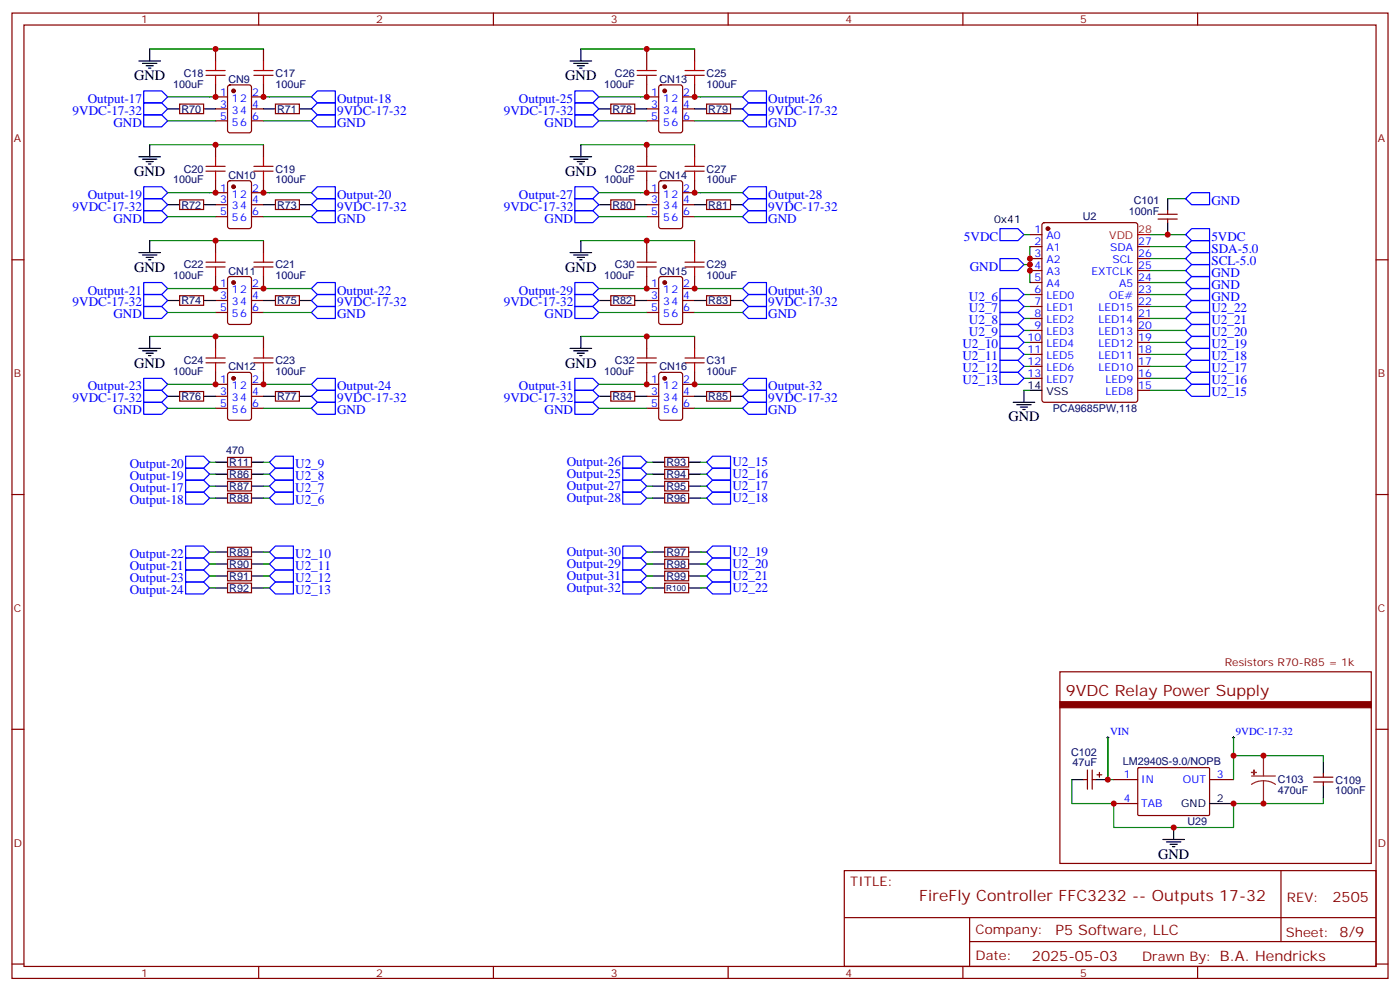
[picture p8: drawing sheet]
<svg xmlns="http://www.w3.org/2000/svg" width="412mm" height="292mm" viewBox="0 0 412 292" stroke-linecap="round" stroke-linejoin="round" font-family="sans-serif">
<g fill="none" stroke="#870000" stroke-width=".35">
<path d="M3.5 3.8h405.4v284.4h-405.4zM7.1 7.4h398.2v277.3h-398.2zM63.5 14.4v3.6M76.2 3.8v3.6M77.6 14.4v3.6M145.3 3.8v3.6M190.5 14.4v3.6M204.6 14.4v3.6M214.5 3.8v3.6M283.6 3.8v3.6M352.8 3.8v3.6M52.9 30.7h7.1v2.8h-7.1z"/>
<path d="M63.5 25v3.5h3.5M63.5 35.6h3.5M63.5 32.1h3.5M67.3 25.2l.4-.2h5.7l.6 .4 .1 13-.5 .7h-5.9l-.6-.4-.1-13zM74.1 35.6h3.5M74.1 32.1h3.5M77.6 25v3.5h-3.5M81.1 30.7h7.1v2.8h-7.1zM179.9 30.7h7.1v2.8h-7.1zM190.5 25v3.5h3.5M190.5 35.6h3.5M190.5 32.1h3.5"/>
<path d="M194.3 25.2l.4-.2h5.7l.6 .4 .1 13-.5 .7h-5.9l-.6-.4-.1-13zM201.1 35.6h3.5M201.1 32.1h3.5M204.6 25v3.5h-3.5M208.1 30.7h7.1v2.8h-7.1zM52.9 58.9h7.1v2.8h-7.1zM63.5 53.2v3.6h3.5M63.5 42.7v3.5M67.3 53.4l.4-.2h5.7l.6 .5 .1 12.9-.5 .7h-5.9l-.6-.4-.1-13zM77.6 53.2v3.6h-3.5M77.6 42.7v3.5M81.1 58.9h7.1v2.8h-7.1z"/>
<path d="M179.9 58.9h7.1v2.8h-7.1zM190.5 53.2v3.6h3.5M190.5 42.7v3.5M194.3 53.4l.4-.2h5.7l.6 .5 .1 12.9-.5 .7h-5.9l-.6-.4-.1-13zM204.6 53.2v3.6h-3.5M204.6 42.7v3.5M208.1 58.9h7.1v2.8h-7.1zM3.5 76.5h3.6M63.5 63.8h3.5M63.5 60.3h3.5M63.5 70.9v3.5M74.1 63.8h3.5"/>
<path d="M74.1 60.3h3.5M77.6 70.9v3.5M190.5 63.8h3.5M190.5 60.3h3.5M190.5 70.9v3.5M201.1 63.8h3.5M201.1 60.3h3.5M204.6 70.9v3.5M303.4 69.1h3.5M303.4 72.6h3.5M303.4 76.2h3.5M303.4 79.7h3.5"/>
<path d="M307.2 65.8l.4-.2h26.8l.7 .4v51.8l-.4 .6-27.1 .1-.6-.5-.1-51.7zM335.1 72.6h3.6M335.1 76.2h3.6M335.1 79.7h3.6M341.1 63.1h5.7M341.1 64.5h5.7M344 62.1v1M344 64.5v1.1M405.3 76.5h3.6M52.9 87.1h7.1v2.8h-7.1zM63.5 81.5v3.5h3.5M63.5 92h3.5"/>
<path d="M63.5 88.5h3.5M63.5 99.1v3.5M67.3 81.7l.4-.2h5.7l.6 .4 .1 13-.5 .6-5.9 .1-.6-.5-.1-12.9zM74.1 92h3.5M74.1 88.5h3.5M77.6 81.5v3.5h-3.5M77.6 99.1v3.5M81.1 87.1h7.1v2.8h-7.1zM179.9 87.1h7.1v2.8h-7.1zM190.5 81.5v3.5h3.5M190.5 92h3.5M190.5 88.5h3.5"/>
<path d="M190.5 99.1v3.5M194.3 81.7l.4-.2h5.7l.6 .4 .1 13-.5 .6-5.9 .1-.6-.5-.1-12.9zM201.1 92h3.5M201.1 88.5h3.5M204.6 81.5v3.5h-3.5M204.6 99.1v3.5M208.1 87.1h7.1v2.8h-7.1zM303.4 83.2h3.5M303.4 86.7h3.5M303.4 90.3h3.5M303.4 93.8h3.5M303.4 97.3h3.5"/>
<path d="M335.1 83.2h3.6M335.1 86.7h3.6M335.1 90.3h3.6M335.1 93.8h3.6M335.1 97.3h3.6M52.9 115.3h7.1v2.8h-7.1zM63.5 109.7v3.5h3.5M63.5 116.7h3.5M67.3 109.9l.4-.2h5.7l.6 .4 .1 13-.5 .6-5.9 .1-.6-.5-.1-12.9zM74.1 116.7h3.5M77.6 109.7v3.5h-3.5M81.1 115.3h7.1v2.8h-7.1z"/>
<path d="M179.9 115.3h7.1v2.8h-7.1zM190.5 109.7v3.5h3.5M190.5 116.7h3.5M194.3 109.9l.4-.2h5.7l.6 .4 .1 13-.5 .6-5.9 .1-.6-.5-.1-12.9zM201.1 116.7h3.5M204.6 109.7v3.5h-3.5M208.1 115.3h7.1v2.8h-7.1zM303.4 100.9h3.5M303.4 104.4h3.5M303.4 107.9h3.5M303.4 111.4h3.5M335.1 100.9h3.6"/>
<path d="M335.1 104.4h3.6M335.1 107.9h3.6M335.1 111.4h3.6M335.1 115h3.6M63.5 120.3h3.5M67 134.7h7.1v2.8h-7.1zM67 138.3h7.1v2.8h-7.1zM74.1 120.3h3.5M190.5 120.3h3.5M195.8 134.7h7v2.8h-7zM195.8 138.3h7v2.8h-7zM201.1 120.3h3.5"/>
<path d="M3.5 145.7h3.6M67 141.8h7.1v2.8h-7.1zM67 145.3h7.1v2.8h-7.1zM195.8 141.8h7v2.8h-7zM195.8 145.3h7v2.8h-7zM405.3 145.7h3.6M67 161.2h7.1v2.8h-7.1zM67 164.7h7.1v2.8h-7.1zM67 168.2h7.1v2.9h-7.1zM67 171.8h7.1v2.8h-7.1zM195.8 161.2h7v2.8h-7zM195.8 164.7h7v2.8h-7z"/>
<path d="M195.8 168.2h7v2.9h-7zM195.8 171.8h7v2.8h-7zM312.2 197.9h91.7v56.4h-91.7zM3.5 214.8h3.6M405.3 214.8h3.6M319.3 229.6h1M320.3 226.8v5.6M321.7 226.8v5.6M321.7 229.6h1.1M323.1 228.2h1.5M323.8 227.5v1.4M328.1 229.6h7"/>
<path d="M328.1 236.7h7M335.2 226.3l.3-.2h20.6l.2 .3-.1 13.6-.2 .2h-20.7l-.2-.3zM356.3 229.6h7.1M387 228.9h5.6M387 230.3h5.6M389.8 227.9v1M389.8 230.3v1.1M248.7 256.4h156.6v28.3h-156.6zM377.3 256.5v20.8M248.7 270.3h156.5M285.6 277.3h119.6M285.6 270.3v14.1"/>
<path d="M3.5 284h3.6M76.2 284.7v3.5M145.3 284.7v3.5M214.5 284.7v3.5M283.6 284.7v3.5M352.8 284.7v3.5M405.3 284h3.6"/>
</g>
<g fill="none" stroke="#008700" stroke-width=".35">
<path d="M44.1 14.4h33.5M171.1 14.4h33.5M49.4 28.5h14.1M49.4 35.6h14.1M77.6 28.5h14.1M77.6 35.6h14.1M176.4 28.5h14.1M176.4 35.6h14.1M204.6 28.5h14.1M204.6 35.6h14.1M44.1 42.7h33.5M49.4 56.8h14.1"/>
<path d="M77.6 56.8h14.1M171.1 42.7h33.5M176.4 56.8h14.1M204.6 56.8h14.1M344 58.5h5.2M44.1 70.9h33.5M49.4 63.8h14.1M77.6 63.8h14.1M171.1 70.9h33.5M176.4 63.8h14.1M204.6 63.8h14.1M301.6 69.1h1.8"/>
<path d="M301.6 77.9h1.8M303.4 72.6v10.6M338.7 76.2h10.5M338.7 72.6h10.5M338.7 69.1h10.5M338.7 79.7h10.5M44.1 99.1h33.5M49.4 85h14.1M49.4 92h14.1M77.6 85h14.1M77.6 92h14.1M171.1 99.1h33.5"/>
<path d="M176.4 85h14.1M176.4 92h14.1M204.6 85h14.1M204.6 92h14.1M301.6 97.3h1.8M301.6 93.8h1.8M301.6 90.3h1.8M301.6 86.7h1.8M338.7 97.3h10.5M338.7 93.8h10.5M338.7 90.3h10.5M338.7 86.7h10.5"/>
<path d="M338.7 83.2h10.5M49.4 113.2h14.1M77.6 113.2h14.1M176.4 113.2h14.1M204.6 113.2h14.1M301.6 111.4h1.8M301.6 107.9h1.8M301.6 104.4h1.8M301.6 100.9h1.8M301.6 115h1.8M338.7 111.4h10.5M338.7 107.9h10.5"/>
<path d="M338.7 104.4h10.5M338.7 100.9h10.5M338.7 115h10.5M49.4 120.3h14.1M61.7 136.1h1.8M61.7 139.7h1.8M77.6 120.3h14.1M77.6 136.1h1.8M77.6 139.7h1.8M176.4 120.3h14.1M190.5 136.1h1.8M190.5 139.7h1.8"/>
<path d="M204.6 120.3h14.1M206.4 136.1h1.7M206.4 139.7h1.7M61.7 143.2h1.8M61.7 146.7h1.8M77.6 143.2h1.8M77.6 146.7h1.8M190.5 143.2h1.8M190.5 146.7h1.8M206.4 143.2h1.7M206.4 146.7h1.7M61.7 162.6h1.8"/>
<path d="M61.7 166.1h1.8M61.7 169.7h1.8M61.7 173.2h1.8M77.6 162.6h1.8M77.6 166.1h1.8M77.6 169.7h1.8M77.6 173.2h1.8M190.5 162.6h1.8M190.5 166.1h1.8M190.5 169.7h1.8M190.5 173.2h1.8M206.4 162.6h1.7"/>
<path d="M206.4 166.1h1.7M206.4 169.7h1.7M206.4 173.2h1.7M363.4 217.3v12.3M315.7 229.6v7.1h12.4v7h35.3v-7h26.4v-1.8M326.3 229.6v-12.3v12.3h1.8M363.4 222.6h26.4v1.7"/>
</g>
<g fill="none" stroke="#00f" stroke-width=".35">
<path d="M42.3 26.8h5.3l1.8 1.7-1.8 1.8h-5.3zM42.3 33.8h5.3l1.8 1.8-1.8 1.8h-5.3zM42.3 30.3h5.3l1.8 1.8-1.8 1.7h-5.3zM91.7 28.5l1.8-1.7h5.3v3.5h-5.3zM91.7 35.6l1.8-1.8h5.3v3.6h-5.3zM91.7 32.1l1.8-1.8h5.3v3.5h-5.3zM169.3 26.8h5.3l1.8 1.7-1.8 1.8h-5.3zM169.3 33.8h5.3l1.8 1.8-1.8 1.8h-5.3zM169.3 30.3h5.3l1.8 1.8-1.8 1.7h-5.3zM218.7 28.5l1.8-1.7h5.3v3.5h-5.3zM218.7 35.6l1.8-1.8h5.3v3.6h-5.3zM218.7 32.1l1.8-1.8h5.3v3.5h-5.3z"/>
<path d="M42.3 55h5.3l1.8 1.8-1.8 1.7h-5.3zM42.3 58.5h5.3l1.8 1.8-1.8 1.8h-5.3zM93.5 55h5.3v3.5h-5.3l-1.8-1.7zM93.5 58.5h5.3v3.6h-5.3l-1.8-1.8zM169.3 55h5.3l1.8 1.8-1.8 1.7h-5.3zM169.3 58.5h5.3l1.8 1.8-1.8 1.8h-5.3zM220.5 55h5.3v3.5h-5.3l-1.8-1.7zM220.5 58.5h5.3v3.6h-5.3l-1.8-1.8zM349.2 58.5l1.8-1.7h5.3v3.5h-5.3zM42.3 62.1h5.3l1.8 1.7-1.8 1.8h-5.3zM93.5 62.1h5.3v3.5h-5.3l-1.8-1.8zM169.3 62.1h5.3l1.8 1.7-1.8 1.8h-5.3z"/>
<path d="M220.5 62.1h5.3v3.5h-5.3l-1.8-1.8zM294.6 76.2h5.3l1.7 1.7-1.7 1.8h-5.3zM294.6 67.3h5.3l1.7 1.8-1.7 1.8h-5.3zM349.2 79.7l1.8-1.8h5.3v3.6h-5.3zM349.2 72.6l1.8-1.7h5.3v3.5h-5.3zM351 67.3h5.3v3.6h-5.3l-1.8-1.8zM351 74.4h5.3v3.5h-5.3l-1.8-1.7zM42.3 83.2h5.3l1.8 1.8-1.8 1.7h-5.3zM42.3 90.3h5.3l1.8 1.7-1.8 1.8h-5.3zM42.3 86.7h5.3l1.8 1.8-1.8 1.8h-5.3zM93.5 83.2h5.3v3.5h-5.3l-1.8-1.7zM93.5 90.3h5.3v3.5h-5.3l-1.8-1.8z"/>
<path d="M93.5 86.7h5.3v3.6h-5.3l-1.8-1.8zM169.3 83.2h5.3l1.8 1.8-1.8 1.7h-5.3zM169.3 90.3h5.3l1.8 1.7-1.8 1.8h-5.3zM169.3 86.7h5.3l1.8 1.8-1.8 1.8h-5.3zM220.5 83.2h5.3v3.5h-5.3l-1.8-1.7zM220.5 90.3h5.3v3.5h-5.3l-1.8-1.8zM220.5 86.7h5.3v3.6h-5.3l-1.8-1.8zM294.6 99.1h5.3l1.7 1.8-1.7 1.7h-5.3zM294.6 95.6h5.3l1.7 1.7-1.7 1.8h-5.3zM294.6 92h5.3l1.7 1.8-1.7 1.8h-5.3zM294.6 88.5h5.3l1.7 1.8-1.7 1.7h-5.3zM294.6 85h5.3l1.7 1.7-1.7 1.8h-5.3z"/>
<path d="M349.2 90.3l1.8-1.8h5.3v3.5h-5.3zM349.2 97.3l1.8-1.7h5.3v3.5h-5.3zM349.2 83.2l1.8-1.7h5.3v3.5h-5.3zM351 92h5.3v3.6h-5.3l-1.8-1.8zM351 99.1h5.3v3.5h-5.3l-1.8-1.7zM351 85h5.3v3.5h-5.3l-1.8-1.8zM42.3 111.4h5.3l1.8 1.8-1.8 1.8h-5.3zM42.3 118.5h5.3l1.8 1.8-1.8 1.7h-5.3zM42.3 115h5.3l1.8 1.7-1.8 1.8h-5.3zM93.5 111.4h5.3v3.6h-5.3l-1.8-1.8zM93.5 118.5h5.3v3.5h-5.3l-1.8-1.7zM93.5 115h5.3v3.5h-5.3l-1.8-1.8z"/>
<path d="M169.3 111.4h5.3l1.8 1.8-1.8 1.8h-5.3zM169.3 118.5h5.3l1.8 1.8-1.8 1.7h-5.3zM169.3 115h5.3l1.8 1.7-1.8 1.8h-5.3zM220.5 111.4h5.3v3.6h-5.3l-1.8-1.8zM220.5 118.5h5.3v3.5h-5.3l-1.8-1.7zM220.5 115h5.3v3.5h-5.3l-1.8-1.8zM294.6 109.7h5.3l1.7 1.7-1.7 1.8h-5.3zM294.6 106.2h5.3l1.7 1.7-1.7 1.8h-5.3zM294.6 102.6h5.3l1.7 1.8-1.7 1.8h-5.3zM349.2 104.4l1.8-1.8h5.3v3.6h-5.3zM349.2 111.4l1.8-1.7h5.3v3.5h-5.3zM351 106.2h5.3v3.5h-5.3l-1.8-1.8z"/>
<path d="M351 113.2h5.3v3.5h-5.3l-1.8-1.7zM54.7 137.9h5.3l1.7 1.8-1.7 1.7h-5.3zM54.7 134.4h5.3l1.7 1.7-1.7 1.8h-5.3zM81.1 134.4h5.3v3.5h-5.3l-1.7-1.8zM81.1 137.9h5.3v3.5h-5.3l-1.7-1.7zM183.4 137.9h5.3l1.8 1.8-1.8 1.7h-5.3zM183.4 134.4h5.3l1.8 1.7-1.8 1.8h-5.3zM208.1 139.7l1.8-1.8h5.3v3.5h-5.3zM208.1 136.1l1.8-1.7h5.3v3.5h-5.3zM54.7 141.4h5.3l1.7 1.8-1.7 1.8h-5.3zM54.7 145h5.3l1.7 1.7-1.7 1.8h-5.3zM81.1 141.4h5.3v3.6h-5.3l-1.7-1.8z"/>
<path d="M81.1 145h5.3v3.5h-5.3l-1.7-1.8zM183.4 141.4h5.3l1.8 1.8-1.8 1.8h-5.3zM183.4 145h5.3l1.8 1.7-1.8 1.8h-5.3zM208.1 146.7l1.8-1.7h5.3v3.5h-5.3zM208.1 143.2l1.8-1.8h5.3v3.6h-5.3zM54.7 164.4h5.3l1.7 1.7-1.7 1.8h-5.3zM54.7 160.8h5.3l1.7 1.8-1.7 1.8h-5.3zM54.7 167.9h5.3l1.7 1.8-1.7 1.7h-5.3zM54.7 171.4h5.3l1.7 1.8-1.7 1.7h-5.3zM79.4 173.2l1.7-1.8h5.3v3.5h-5.3zM79.4 169.7l1.7-1.8h5.3v3.5h-5.3zM79.4 166.1l1.7-1.7h5.3v3.5h-5.3z"/>
<path d="M81.1 160.8h5.3v3.6h-5.3l-1.7-1.8zM183.4 164.4h5.3l1.8 1.7-1.8 1.8h-5.3zM183.4 160.8h5.3l1.8 1.8-1.8 1.8h-5.3zM183.4 167.9h5.3l1.8 1.8-1.8 1.7h-5.3zM183.4 171.4h5.3l1.8 1.8-1.8 1.7h-5.3zM208.1 173.2l1.8-1.8h5.3v3.5h-5.3zM208.1 169.7l1.8-1.8h5.3v3.5h-5.3zM208.1 166.1l1.8-1.7h5.3v3.5h-5.3zM208.1 162.6l1.8-1.8h5.3v3.6h-5.3z"/>
</g>
<g fill="none" stroke="#000" stroke-width=".35">
<path d="M40.9 18h6.4M42 18.7h4.2M43 19.4h2.2M44.1 14.4v3.6M167.9 18h6.4M169 18.7h4.2M170 19.4h2.2M171.1 14.4v3.6M43.7 20.1h.7M49.4 32.1h3.5M60 32.1h3.5M77.6 32.1h3.5"/>
<path d="M88.2 32.1h3.5M170.7 20.1h.7M176.4 32.1h3.5M187 32.1h3.5M204.6 32.1h3.5M215.2 32.1h3.5M40.9 46.2h6.4M42 46.9h4.2M43 47.6h2.2M43.7 48.3h.7M44.1 42.7v3.5M167.9 46.2h6.4"/>
<path d="M169 46.9h4.2M170 47.6h2.2M170.7 48.3h.7M171.1 42.7v3.5M344 58.5v3.6M40.9 74.4h6.4M42 75.1h4.2M43 75.8h2.2M43.7 76.5h.7M44.1 70.9v3.5M49.4 60.3h3.5M60 60.3h3.5"/>
<path d="M77.6 60.3h3.5M88.2 60.3h3.5M167.9 74.4h6.4M169 75.1h4.2M170 75.8h2.2M170.7 76.5h.7M171.1 70.9v3.5M176.4 60.3h3.5M187 60.3h3.5M204.6 60.3h3.5M215.2 60.3h3.5M344 65.6v3.5"/>
<path d="M44.1 99.1v3.5M49.4 88.5h3.5M60 88.5h3.5M77.6 88.5h3.5M88.2 88.5h3.5M171.1 99.1v3.5M176.4 88.5h3.5M187 88.5h3.5M204.6 88.5h3.5M215.2 88.5h3.5M40.9 102.6h6.4M42 103.3h4.2"/>
<path d="M43 104h2.2M43.7 104.7h.7M49.4 116.7h3.5M60 116.7h3.5M77.6 116.7h3.5M88.2 116.7h3.5M167.9 102.6h6.4M169 103.3h4.2M170 104h2.2M170.7 104.7h.7M176.4 116.7h3.5M187 116.7h3.5"/>
<path d="M204.6 116.7h3.5M215.2 116.7h3.5M298.4 118.5h6.4M299.5 119.2h4.2M300.6 119.9h2.1M301.6 115v3.5M303.4 115h3.5M63.5 136.1h3.5M63.5 139.7h3.5M74.1 136.1h3.5M74.1 139.7h3.5M192.3 136.1h3.5"/>
<path d="M192.3 139.7h3.5M202.8 136.1h3.6M202.8 139.7h3.6M301.3 120.6h.7M63.5 143.2h3.5M63.5 146.7h3.5M74.1 143.2h3.5M74.1 146.7h3.5M192.3 143.2h3.5M192.3 146.7h3.5M202.8 143.2h3.6M202.8 146.7h3.6"/>
<path d="M63.5 162.6h3.5M63.5 166.1h3.5M63.5 169.7h3.5M63.5 173.2h3.5M74.1 162.6h3.5M74.1 166.1h3.5M74.1 169.7h3.5M74.1 173.2h3.5M192.3 162.6h3.5M192.3 166.1h3.5M192.3 169.7h3.5M192.3 173.2h3.5"/>
<path d="M202.8 162.6h3.6M202.8 166.1h3.6M202.8 169.7h3.6M202.8 173.2h3.6M315.7 229.6h3.6M322.8 229.6h3.5M356.3 236.7h7.1M389.8 224.3v3.6M389.8 231.4v3.5M342.5 247.3h6.4M343.6 248h4.2M344.7 248.7h2.1"/>
<path d="M345.4 249.4h.7M345.7 243.7v3.6"/>
</g>
<g fill="#870000" stroke="#870000" stroke-width=".35">
<path d="M312.2 206.7h91.7v1.8h-91.7z"/>
<circle cx="308.7" cy="67.3" r=".53"/>
<circle cx="68.8" cy="26.8" r=".53"/>
<circle cx="68.8" cy="55" r=".53"/>
<circle cx="68.8" cy="83.2" r=".53"/>
<circle cx="68.8" cy="111.4" r=".53"/>
<circle cx="195.8" cy="26.8" r=".53"/>
<circle cx="195.8" cy="55" r=".53"/>
<circle cx="195.8" cy="83.2" r=".53"/>
<circle cx="195.8" cy="111.4" r=".53"/>
</g>
<path d="M335.1 69.1h3.6" fill="none" stroke="#f00" stroke-width=".35"/>
<path d="M326 217.3h.7M326.3 216.9v.7M363 217.3h.7M363.4 216.9v.7" fill="none" stroke="#000" stroke-width=".29"/>
<path d="M368.7 228.6h7M372.2 230l1.8 .2 1.7 .8M372.2 230l-1.9 .2-1.6 .8M372.2 222.6v6M372.2 230v6.7" fill="none" stroke="#8c2424" stroke-width=".35"/>
<g fill="#8c2424" stroke="#8c2424" stroke-width=".35">
<path d="M368.7 227.5h1.4z"/>
<path d="M369.4 226.8v1.4z"/>
</g>
<g fill="none" stroke="#a10000" stroke-width=".35">
<path d="M63.5 18v2.8M77.6 18v2.8M190.5 18v2.8M204.6 18v2.8M60.7 20.8h5.6M60.7 22.2h5.6M63.5 22.2v2.8M74.8 20.8h5.6M74.8 22.2h5.6M77.6 22.2v2.8M187.7 20.8h5.6M187.7 22.2h5.6"/>
<path d="M190.5 22.2v2.8M201.8 20.8h5.6M201.8 22.2h5.6M204.6 22.2v2.8M60.7 49h5.6M60.7 50.4h5.6M63.5 46.2v2.8M63.5 50.4v2.8M74.8 49h5.6M74.8 50.4h5.6M77.6 46.2v2.8M77.6 50.4v2.8"/>
<path d="M187.7 49h5.6M187.7 50.4h5.6M190.5 46.2v2.8M190.5 50.4v2.8M201.8 49h5.6M201.8 50.4h5.6M204.6 46.2v2.8M204.6 50.4v2.8M60.7 77.2h5.6M60.7 78.6h5.6M63.5 74.4v2.8M63.5 78.6v2.9"/>
<path d="M74.8 77.2h5.6M74.8 78.6h5.6M77.6 74.4v2.8M77.6 78.6v2.9M187.7 77.2h5.6M187.7 78.6h5.6M190.5 74.4v2.8M190.5 78.6v2.9M201.8 77.2h5.6M201.8 78.6h5.6M204.6 74.4v2.8M204.6 78.6v2.9"/>
<path d="M60.7 105.4h5.6M60.7 106.9h5.6M63.5 102.6v2.8M63.5 106.9v2.8M74.8 105.4h5.6M74.8 106.9h5.6M77.6 102.6v2.8M77.6 106.9v2.8M187.7 105.4h5.6M187.7 106.9h5.6M190.5 102.6v2.8M190.5 106.9v2.8"/>
<path d="M201.8 105.4h5.6M201.8 106.9h5.6M204.6 102.6v2.8M204.6 106.9v2.8"/>
</g>
<g fill="#c00">
<circle cx="326.3" cy="229.6" r=".88"/>
<circle cx="345.7" cy="243.7" r=".88"/>
<circle cx="328.1" cy="236.7" r=".88"/>
<circle cx="344" cy="69.1" r=".88"/>
<circle cx="363.4" cy="236.7" r=".88"/>
<circle cx="372.2" cy="236.7" r=".88"/>
<circle cx="363.4" cy="222.6" r=".88"/>
<circle cx="372.2" cy="222.6" r=".88"/>
<circle cx="303.4" cy="76.2" r=".88"/>
<circle cx="303.4" cy="79.7" r=".88"/>
<circle cx="303.4" cy="77.9" r=".88"/>
<circle cx="77.6" cy="28.5" r=".88"/>
<circle cx="63.5" cy="14.4" r=".88"/>
<circle cx="63.5" cy="28.5" r=".88"/>
<circle cx="77.6" cy="56.8" r=".88"/>
<circle cx="63.5" cy="42.7" r=".88"/>
<circle cx="63.5" cy="56.8" r=".88"/>
<circle cx="77.6" cy="85" r=".88"/>
<circle cx="63.5" cy="70.9" r=".88"/>
<circle cx="63.5" cy="85" r=".88"/>
<circle cx="77.6" cy="113.2" r=".88"/>
<circle cx="63.5" cy="99.1" r=".88"/>
<circle cx="63.5" cy="113.2" r=".88"/>
<circle cx="204.6" cy="28.5" r=".88"/>
<circle cx="190.5" cy="14.4" r=".88"/>
<circle cx="190.5" cy="28.5" r=".88"/>
<circle cx="190.5" cy="42.7" r=".88"/>
<circle cx="204.6" cy="56.8" r=".88"/>
<circle cx="190.5" cy="56.8" r=".88"/>
<circle cx="190.5" cy="70.9" r=".88"/>
<circle cx="204.6" cy="85" r=".88"/>
<circle cx="190.5" cy="85" r=".88"/>
<circle cx="190.5" cy="99.1" r=".88"/>
<circle cx="204.6" cy="113.2" r=".88"/>
<circle cx="190.5" cy="113.2" r=".88"/>
</g>
<g font-size="4.6" fill="#800">
<text x="314" y="204.9">9VDC Relay Power Supply</text>
<text x="270.8" y="265.5">FireFly Controller FFC3232 -- Outputs 17-32</text>
</g>
<g font-size="4.2">
<text x="39.5" y="23.6">GND</text>
<text x="166.5" y="23.6">GND</text>
<text x="39.5" y="51.8">GND</text>
<text x="166.5" y="51.8">GND</text>
<text x="39.5" y="80">GND</text>
<text x="166.5" y="80">GND</text>
<text x="39.5" y="108.3">GND</text>
<text x="166.5" y="108.3">GND</text>
<text x="297" y="124.1">GND</text>
<text x="341.1" y="252.9">GND</text>
</g>
<g font-size="4.2" fill="#800">
<text x="392.5" y="265.7">2505</text>
<text x="310.9" y="275.3">P5 Software, LLC</text>
<text x="304" y="283.1">2025-05-03</text>
</g>
<g font-size="3.9" fill="#00f">
<text x="21.4" y="33.8">9VDC-17-32</text>
<text x="25.9" y="30.3">Output-17</text>
<text x="99.3" y="30.3">Output-18</text>
<text x="99.3" y="33.8">9VDC-17-32</text>
<text x="148.4" y="33.8">9VDC-17-32</text>
<text x="152.9" y="30.3">Output-25</text>
<text x="226.3" y="30.3">Output-26</text>
<text x="226.3" y="33.8">9VDC-17-32</text>
<text x="33.4" y="37.4">GND</text>
<text x="99.3" y="37.4">GND</text>
<text x="160.4" y="37.4">GND</text>
<text x="226.3" y="37.4">GND</text>
<text x="25.9" y="58.5">Output-19</text>
<text x="99.3" y="58.5">Output-20</text>
<text x="152.9" y="58.5">Output-27</text>
<text x="226.3" y="58.5">Output-28</text>
<text x="21.4" y="62.1">9VDC-17-32</text>
<text x="33.4" y="65.6">GND</text>
<text x="99.3" y="65.6">GND</text>
<text x="99.3" y="62.1">9VDC-17-32</text>
<text x="148.4" y="62.1">9VDC-17-32</text>
<text x="160.4" y="65.6">GND</text>
<text x="226.3" y="65.6">GND</text>
<text x="226.3" y="62.1">9VDC-17-32</text>
<text x="356.8" y="60.3">GND</text>
<text x="284" y="70.9">5VDC</text>
<text x="356.8" y="70.9">5VDC</text>
<text x="356.8" y="77.9">SCL-5.0</text>
<text x="356.8" y="74.4">SDA-5.0</text>
<text x="285.7" y="79.7">GND</text>
<text x="356.8" y="81.5">GND</text>
<text x="25.9" y="86.7">Output-21</text>
<text x="99.3" y="86.7">Output-22</text>
<text x="152.9" y="86.7">Output-29</text>
<text x="226.3" y="86.7">Output-30</text>
<text x="285.4" y="88.5">U2_6</text>
<text x="356.8" y="85">GND</text>
<text x="356.8" y="88.5">GND</text>
<text x="21.4" y="90.3">9VDC-17-32</text>
<text x="33.4" y="93.8">GND</text>
<text x="99.3" y="93.8">GND</text>
<text x="99.3" y="90.3">9VDC-17-32</text>
<text x="148.4" y="90.3">9VDC-17-32</text>
<text x="160.4" y="93.8">GND</text>
<text x="226.3" y="93.8">GND</text>
<text x="226.3" y="90.3">9VDC-17-32</text>
<text x="285.4" y="95.6">U2_8</text>
<text x="285.4" y="92">U2_7</text>
<text x="356.8" y="92">U2_22</text>
<text x="356.8" y="95.6">U2_21</text>
<text x="285.4" y="99.1">U2_9</text>
<text x="356.8" y="99.1">U2_20</text>
<text x="283.5" y="106.2">U2_11</text>
<text x="283.5" y="102.6">U2_10</text>
<text x="356.8" y="102.6">U2_19</text>
<text x="356.8" y="106.2">U2_18</text>
<text x="283.5" y="113.2">U2_13</text>
<text x="283.5" y="109.7">U2_12</text>
<text x="356.8" y="109.7">U2_17</text>
<text x="356.8" y="113.2">U2_16</text>
<text x="21.4" y="118.5">9VDC-17-32</text>
<text x="25.9" y="115">Output-23</text>
<text x="99.3" y="115">Output-24</text>
<text x="99.3" y="118.5">9VDC-17-32</text>
<text x="148.4" y="118.5">9VDC-17-32</text>
<text x="152.9" y="115">Output-31</text>
<text x="226.3" y="115">Output-32</text>
<text x="226.3" y="118.5">9VDC-17-32</text>
<text x="356.8" y="116.7">U2_15</text>
<text x="33.4" y="122">GND</text>
<text x="99.3" y="122">GND</text>
<text x="160.4" y="122">GND</text>
<text x="226.3" y="122">GND</text>
<text x="38.2" y="137.9">Output-20</text>
<text x="87" y="137.9">U2_9</text>
<text x="167" y="137.2">Output-26</text>
<text x="215.7" y="137.2">U2_15</text>
<text x="38.2" y="141.4">Output-19</text>
<text x="87" y="141.4">U2_8</text>
<text x="167" y="140.7">Output-25</text>
<text x="215.7" y="140.7">U2_16</text>
<text x="38.2" y="145">Output-17</text>
<text x="38.2" y="148.5">Output-18</text>
<text x="87" y="145">U2_7</text>
<text x="87" y="148.5">U2_6</text>
<text x="167" y="144.3">Output-27</text>
<text x="167" y="147.8">Output-28</text>
<text x="215.7" y="147.8">U2_18</text>
<text x="215.7" y="144.3">U2_17</text>
<text x="38.2" y="167.9">Output-21</text>
<text x="38.2" y="164.4">Output-22</text>
<text x="87" y="167.9">U2_11</text>
<text x="87" y="164.4">U2_10</text>
<text x="167" y="167.2">Output-29</text>
<text x="167" y="163.7">Output-30</text>
<text x="215.7" y="167.2">U2_20</text>
<text x="215.7" y="163.7">U2_19</text>
<text x="38.2" y="171.4">Output-23</text>
<text x="87" y="171.4">U2_12</text>
<text x="167" y="170.7">Output-31</text>
<text x="215.7" y="170.7">U2_21</text>
<text x="38.2" y="174.9">Output-24</text>
<text x="87" y="174.9">U2_13</text>
<text x="167" y="174.2">Output-32</text>
<text x="215.7" y="174.2">U2_22</text>
</g>
<g font-size="3.9" fill="#800">
<text x="250.5" y="261">TITLE:</text>
<text x="379.1" y="265.7">REV:</text>
<text x="287.4" y="275.2">Company:</text>
<text x="378.7" y="275.8">Sheet: 8/9</text>
<text x="287.4" y="282.9">Date:</text>
<text x="336.4" y="283">Drawn By: B.A. Hendricks</text>
</g>
<g font-size="3.2" fill="#800">
<text x="41.6" y="6.8">1</text>
<text x="110.8" y="6.8">2</text>
<text x="179.9" y="6.8">3</text>
<text x="249.1" y="6.8">4</text>
<text x="318.2" y="6.8">5</text>
<text x="4.1" y="41.9">A</text>
<text x="405.9" y="41.9">A</text>
<text x="4.1" y="111.1">B</text>
<text x="405.9" y="111.1">B</text>
<text x="4.1" y="180.2">C</text>
<text x="405.9" y="180.2">C</text>
<text x="360.8" y="196.1">Resistors R70-R85 = 1k</text>
<text x="4.1" y="249.4">D</text>
<text x="405.9" y="249.4">D</text>
<text x="41.6" y="287.7">1</text>
<text x="110.8" y="287.7">2</text>
<text x="179.9" y="287.7">3</text>
<text x="249.1" y="287.7">4</text>
<text x="318.2" y="287.7">5</text>
</g>
<g font-size="3.2" fill="#000080">
<text x="54.1" y="22.6">C18</text>
<text x="81.1" y="22.6">C17</text>
<text x="181.1" y="22.6">C26</text>
<text x="208.1" y="22.6">C25</text>
<text x="51" y="25.8">100uF</text>
<text x="67.3" y="24.4">CN9</text>
<text x="81.1" y="25.8">100uF</text>
<text x="178" y="25.8">100uF</text>
<text x="194.3" y="24.4">CN13</text>
<text x="208.1" y="25.8">100uF</text>
<text x="53.4" y="33.2">R70</text>
<text x="81.6" y="33.2">R71</text>
<text x="180.4" y="33.2">R78</text>
<text x="208.6" y="33.2">R79</text>
<text x="54.1" y="50.8">C20</text>
<text x="67.3" y="52.6">CN10</text>
<text x="81.1" y="50.8">C19</text>
<text x="181.1" y="50.8">C28</text>
<text x="194.3" y="52.6">CN14</text>
<text x="208.1" y="50.8">C27</text>
<text x="51" y="54">100uF</text>
<text x="81.1" y="54">100uF</text>
<text x="178" y="54">100uF</text>
<text x="208.1" y="54">100uF</text>
<text x="334" y="59.9">C101</text>
<text x="53.4" y="61.4">R72</text>
<text x="81.6" y="61.4">R73</text>
<text x="180.4" y="61.4">R80</text>
<text x="208.6" y="61.4">R81</text>
<text x="318.9" y="64.9">U2</text>
<text x="332.6" y="63.2">100nF</text>
<text x="51" y="82.2">100uF</text>
<text x="54.1" y="79">C22</text>
<text x="67.3" y="80.9">CN11</text>
<text x="81.1" y="82.2">100uF</text>
<text x="81.1" y="79">C21</text>
<text x="178" y="82.2">100uF</text>
<text x="181.1" y="79">C30</text>
<text x="194.3" y="80.9">CN15</text>
<text x="208.1" y="82.2">100uF</text>
<text x="208.1" y="79">C29</text>
<text x="53.4" y="89.7">R74</text>
<text x="81.6" y="89.7">R75</text>
<text x="180.4" y="89.7">R82</text>
<text x="208.6" y="89.7">R83</text>
<text x="54.1" y="107.3">C24</text>
<text x="81.1" y="107.3">C23</text>
<text x="181.1" y="107.3">C32</text>
<text x="208.1" y="107.3">C31</text>
<text x="51" y="110.5">100uF</text>
<text x="67.3" y="109.1">CN12</text>
<text x="81.1" y="110.5">100uF</text>
<text x="178" y="110.5">100uF</text>
<text x="194.3" y="109.1">CN16</text>
<text x="208.1" y="110.5">100uF</text>
<text x="53.4" y="117.9">R76</text>
<text x="81.6" y="117.9">R77</text>
<text x="180.4" y="117.9">R84</text>
<text x="208.6" y="117.9">R85</text>
<text x="310.1" y="121.4">PCA9685PW,118</text>
<text x="66.6" y="133.8">470</text>
<text x="67.5" y="137.3">R11</text>
<text x="196.3" y="137.3">R93</text>
<text x="67.5" y="140.8">R86</text>
<text x="196.3" y="140.8">R94</text>
<text x="67.5" y="144.3">R87</text>
<text x="67.5" y="147.9">R88</text>
<text x="196.3" y="144.3">R95</text>
<text x="196.3" y="147.9">R96</text>
<text x="67.5" y="163.7">R89</text>
<text x="67.5" y="167.3">R90</text>
<text x="196.3" y="163.7">R97</text>
<text x="196.3" y="167.3">R98</text>
<text x="67.5" y="170.8">R91</text>
<text x="196.3" y="170.8">R99</text>
<text x="67.5" y="174.3">R92</text>
<text x="315.5" y="222.6">C102</text>
<text x="315.9" y="225.7">47uF</text>
<text x="330.7" y="225.5">LM2940S-9.0/NOPB</text>
<text x="376.4" y="233.9">470uF</text>
<text x="376.4" y="230.8">C103</text>
<text x="393.3" y="234">100nF</text>
<text x="393.4" y="230.8">C109</text>
<text x="349.8" y="243.1">U29</text>
</g>
<g font-size="3.2" fill="#00f">
<text x="64.8" y="28.2">1</text>
<text x="68.3" y="30">12</text>
<text x="74.3" y="28.2">2</text>
<text x="191.8" y="28.2">1</text>
<text x="195.3" y="30">12</text>
<text x="201.3" y="28.2">2</text>
<text x="64.8" y="31.7">3</text>
<text x="64.8" y="35.2">5</text>
<text x="68.3" y="33.5">34</text>
<text x="74.3" y="35.2">6</text>
<text x="74.3" y="31.7">4</text>
<text x="191.8" y="31.7">3</text>
<text x="191.8" y="35.2">5</text>
<text x="195.3" y="33.5">34</text>
<text x="201.3" y="35.2">6</text>
<text x="201.3" y="31.7">4</text>
<text x="68.3" y="37">56</text>
<text x="195.3" y="37">56</text>
<text x="64.8" y="56.4">1</text>
<text x="64.8" y="59.9">3</text>
<text x="68.3" y="58.2">12</text>
<text x="74.3" y="59.9">4</text>
<text x="74.3" y="56.4">2</text>
<text x="191.8" y="56.4">1</text>
<text x="191.8" y="59.9">3</text>
<text x="195.3" y="58.2">12</text>
<text x="201.3" y="59.9">4</text>
<text x="201.3" y="56.4">2</text>
<text x="64.8" y="63.5">5</text>
<text x="68.3" y="61.7">34</text>
<text x="68.3" y="65.2">56</text>
<text x="74.3" y="63.5">6</text>
<text x="191.8" y="63.5">5</text>
<text x="195.3" y="61.7">34</text>
<text x="195.3" y="65.2">56</text>
<text x="201.3" y="63.5">6</text>
<text x="304.7" y="68.8">1</text>
<text x="308.2" y="70.5">A0</text>
<text x="304.7" y="72.3">2</text>
<text x="304.7" y="75.8">3</text>
<text x="308.2" y="74">A1</text>
<text x="308.2" y="77.6">A2</text>
<text x="327.1" y="74">SDA</text>
<text x="327.7" y="77.6">SCL</text>
<text x="335.3" y="75.8">26</text>
<text x="335.3" y="72.3">27</text>
<text x="304.7" y="79.3">4</text>
<text x="304.7" y="82.9">5</text>
<text x="308.2" y="81.1">A3</text>
<text x="321.5" y="81.1">EXTCLK</text>
<text x="335.3" y="82.9">24</text>
<text x="335.3" y="79.3">25</text>
<text x="64.8" y="84.6">1</text>
<text x="64.8" y="88.2">3</text>
<text x="68.3" y="86.4">12</text>
<text x="68.3" y="89.9">34</text>
<text x="74.3" y="88.2">4</text>
<text x="74.3" y="84.6">2</text>
<text x="191.8" y="84.6">1</text>
<text x="191.8" y="88.2">3</text>
<text x="195.3" y="86.4">12</text>
<text x="195.3" y="89.9">34</text>
<text x="201.3" y="88.2">4</text>
<text x="201.3" y="84.6">2</text>
<text x="304.7" y="86.4">6</text>
<text x="304.7" y="89.9">7</text>
<text x="308.2" y="84.6">A4</text>
<text x="308.2" y="88.2">LED0</text>
<text x="326.7" y="88.2">OE#</text>
<text x="329.6" y="84.6">A5</text>
<text x="335.3" y="89.9">22</text>
<text x="335.3" y="86.4">23</text>
<text x="64.8" y="91.7">5</text>
<text x="68.3" y="93.5">56</text>
<text x="74.3" y="91.7">6</text>
<text x="191.8" y="91.7">5</text>
<text x="195.3" y="93.5">56</text>
<text x="201.3" y="91.7">6</text>
<text x="304.7" y="93.5">8</text>
<text x="308.2" y="91.7">LED1</text>
<text x="308.2" y="95.2">LED2</text>
<text x="323.6" y="95.2">LED14</text>
<text x="323.6" y="91.7">LED15</text>
<text x="335.3" y="93.5">21</text>
<text x="302.7" y="100.5">10</text>
<text x="304.7" y="97">9</text>
<text x="308.2" y="98.7">LED3</text>
<text x="323.6" y="98.7">LED13</text>
<text x="335.3" y="100.5">19</text>
<text x="335.3" y="97">20</text>
<text x="302.7" y="104">11</text>
<text x="302.7" y="107.6">12</text>
<text x="308.2" y="102.3">LED4</text>
<text x="308.2" y="105.8">LED5</text>
<text x="323.6" y="105.8">LED11</text>
<text x="323.6" y="102.3">LED12</text>
<text x="335.3" y="107.6">17</text>
<text x="335.3" y="104">18</text>
<text x="64.8" y="112.9">1</text>
<text x="74.3" y="112.9">2</text>
<text x="191.8" y="112.9">1</text>
<text x="201.3" y="112.9">2</text>
<text x="302.7" y="111.1">13</text>
<text x="308.2" y="109.3">LED6</text>
<text x="308.2" y="112.9">LED7</text>
<text x="323.6" y="109.3">LED10</text>
<text x="325.6" y="112.9">LED9</text>
<text x="335.3" y="111.1">16</text>
<text x="64.8" y="116.4">3</text>
<text x="64.8" y="119.9">5</text>
<text x="68.3" y="114.6">12</text>
<text x="68.3" y="118.1">34</text>
<text x="74.3" y="119.9">6</text>
<text x="74.3" y="116.4">4</text>
<text x="191.8" y="116.4">3</text>
<text x="191.8" y="119.9">5</text>
<text x="195.3" y="114.6">12</text>
<text x="195.3" y="118.1">34</text>
<text x="201.3" y="119.9">6</text>
<text x="201.3" y="116.4">4</text>
<text x="325.6" y="116.4">LED8</text>
<text x="335.3" y="114.6">15</text>
<text x="68.3" y="121.7">56</text>
<text x="195.3" y="121.7">56</text>
<text x="327" y="216.4">VIN</text>
<text x="364.1" y="216.4">9VDC-17-32</text>
<text x="331" y="229.3">1</text>
<text x="336.2" y="230.7">IN</text>
<text x="348.5" y="230.7">OUT</text>
<text x="358.4" y="229.3">3</text>
<text x="331" y="236.3">4</text>
<text x="336.2" y="237.7">TAB</text>
</g>
<g font-size="3.2">
<text x="292.8" y="65.6">0x41</text>
<text x="302.7" y="114.6">14</text>
<text x="308.2" y="116.4">VSS</text>
<text x="348" y="237.7">GND</text>
<text x="358.4" y="236.3">2</text>
</g>
<g font-size="3.2" fill="#f00">
<text x="326.8" y="70.5">VDD</text>
<text x="335.3" y="68.8">28</text>
</g>
<text font-size="2.5" fill="#000080" x="196.2" y="174.1">R100</text>
</svg>
